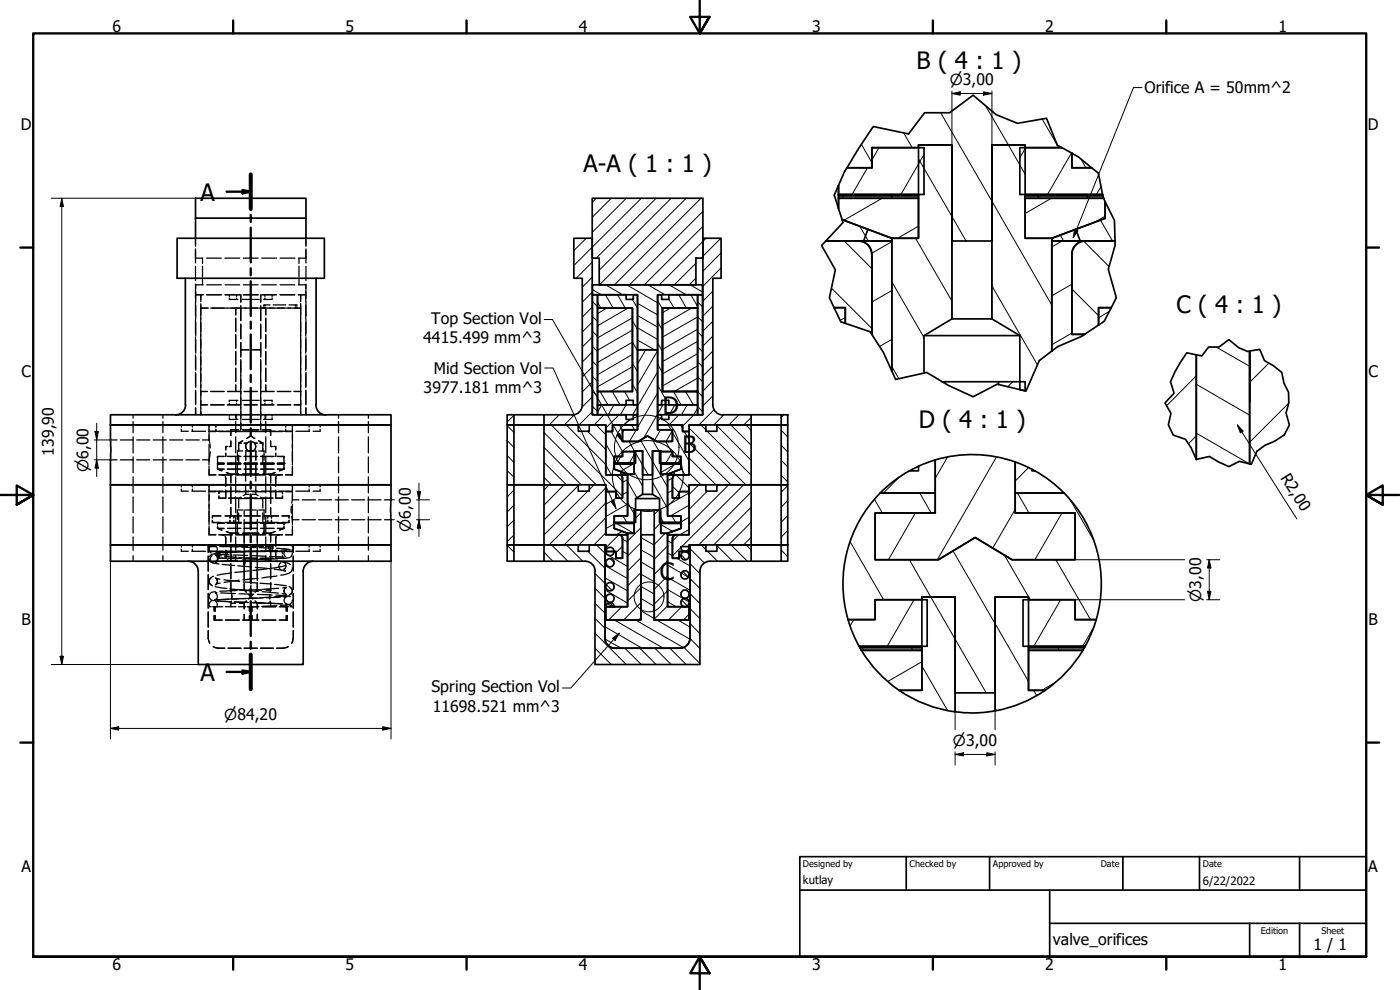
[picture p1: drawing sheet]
<svg xmlns="http://www.w3.org/2000/svg" width="420mm" height="297mm" viewBox="0 0 420 297" stroke-linecap="round" stroke-linejoin="round" font-family="sans-serif">
<!-- layer: Hatch (ISO) -->
<g fill="none" stroke="#000" stroke-width=".3">
<path d="M271.2 39.9l2.5 4.4M282.3 33.8l33.4 57.8M295.8 31.9l11.9 20.4M312.7 35.7l5.1 8.6M178.9 59.5l-1.2 1.2M183.5 59.5l-5.8 5.7M188 59.5l-10.3 10.2M192.5 59.5l-20.3 20.2M196.9 59.5l-18 18M201.4 59.5l-21.6 21.6M205.9 59.5l-26 26M210.4 59.5l-26 26"/>
<path d="M251.3 56.3l.4 .6M252.7 58.7l.5 .8M258.5 43.3l3.2 5.5M260.3 50.3l-4.8 8.4M263.8 44.3l-2.1 3.7M264.7 59.5l-11.4 6.6M267.4 58.7l.4 .8M275.7 47.7l14.2 24.6M277.3 46.3l-7.1 12.4M307.8 44.3l-1.7 3.1M311.4 58.7l.4 .8M315.5 59.5l-7.8 4.6"/>
<path d="M321.6 45.9l-7.5 12.8M324.4 47.6l1.5 2.7M326.1 58.7l.4 .8M330.5 55.9l-1.7 2.8M176 71.5l-3.8 3.7M177.7 78.7l-4.8 4.8M208.9 79l-6.5 6.5M210.9 63.4l-22 22.1M210.9 67.9l-17.5 17.6M211.9 71.5l-14 14M216.3 71.5l-5.9 6M216.4 75.9l-5.5 5.5"/>
<path d="M253.4 72.3l8.3 8.3M258 67.9l2.6 4.4M267.7 72.5l-6.1 3.5M274.8 71.5l10.9 18.8M275.7 67.9l-6.3 3.6M318.2 70.5l1 1.8M318.8 72.3l-3.1 1.8M325.2 72.4l7.7 7.6M330.3 66l3.6 6.3M331.7 64.9l-3.3 1.8M177.7 96.6l-2.9 3M177.7 92.1l-2.9 3.1"/>
<path d="M177.7 87.7l-2.9 3M177.7 83.2l-2.9 3M177.8 99.4l1.5 1.6M177.8 95l1.5 1.4M177.8 90.5l1.5 1.5M177.8 86.9l2.7 1.5M179.3 90.7l1 1.7M181.7 88.4l2.3 4M181.7 85.5l5.2 2.9M182.1 92.4l-2.8 1.7M185.4 88.4l2.2 4M188.1 85.5l9.3 5.4"/>
<path d="M188.5 92.4l-9.2 5.4M189.8 96.3l1.5 2.6M189.8 89.8l1.5 2.7M189.8 99l-10.5 6.1M189.8 95.4l-10.5 6M191.3 98.3l6.1 3.5M191.3 94.7l6.1 3.5M191.3 91l6.1 3.5M194.4 85.5l5.2 2.9M197.4 96.5l1.4 2.6M197.4 90.2l1.4 2.6M200.7 89.7l1.6 2.7"/>
<path d="M200.8 85.5l5.1 2.9M201.2 92.4l-2.4 1.4M203.7 88.4l2.3 4M207.1 85.5l3.7 2.1M207.3 88.4l2.1 3.5M207.5 92.4l-8.7 5.1M208.9 83.5l-2.1 2M209.4 99.5l1.4 1.5M209.4 95l1.4 1.5M209.4 90.5l1.4 1.6M209.4 98.8l-10.6 6M209.4 95.1l-10.6 6"/>
<path d="M213.9 96.4l-3 3M213.9 91.9l-3 3M213.9 87.4l-3 2.9M216.4 80.4l-5.5 5.5M249.6 86.5l12.1 12.1M253.7 95.2l-1.5 .9M267.7 84.6l9.6 16.7M267.7 87.2l-6 3.4M297.7 85.8l13.6 23.7M321.7 86.7l8 8M321.7 99.9l-6 3.5M321.7 85.3l-6 3.5"/>
<path d="M332.9 93.5l-3.2 1.9M177.7 110.1l-2.9 3M177.7 119.1l-3.1 3.1M177.7 114.6l-2.9 3M177.7 105.6l-2.9 3M177.7 101.1l-2.9 3M177.8 117.4l1.5 1.5M177.8 113l1.5 1.4M177.8 108.4l1.5 1.5M177.8 103.9l1.5 1.6M180.1 117.5l2.3 4M183.8 117.5l2.3 4"/>
<path d="M187.5 117.5l1.5 2.6M189.8 115.3l1.5 2.6M189.8 109l1.5 2.6M189.8 110l-10.5 6.1M189.8 117.3l-.2 .2M189.8 113.7l-6.5 3.8M189.8 106.3l-10.5 6.1M191.3 105.2l-1.5-2.6-10.5 6.2M191.3 102l5.1 3M193.8 105l-2.5 4.2M197.4 111.6l-7.5 12.8M197.4 115.6l2.6 4.5"/>
<path d="M197.4 109.2l1.4 2.6M197.4 102.9l1.4 2.6M197.4 105.2l-6.1 10.4M197.4 117.9l-6.1 10.4M202.1 117.5l2.3 4M205.7 117.5l2.4 4M209.4 117.5l1.4 1.5M209.4 113l1.4 1.5M209.4 108.5l1.4 1.5M209.4 104l1.4 1.5M209.4 117.1l-.7 .4M209.4 113.5l-7.1 4"/>
<path d="M209.4 109.8l-10.6 6M209.4 106.1l-10.6 6.1M209.4 102.4l-10.6 6.1M213.9 118.8l-3 3M213.9 114.3l-3 3M213.9 109.8l-3 3M213.9 105.3l-3 3M213.9 100.8l-3 3.1M267.7 110l2 3.7M267.7 101.8l-3.7 2.1M283.5 114.5l-.3 .3M304 114.5l-1.5 1.5"/>
<path d="M359 112.8l-8.9 8.9M359 115.3l16 9.3M365 104.1l10 5.8M380.8 109l-5.8 5.7M152.2 132.2l2 2M152.2 136.7l2 2M152.2 127.7l2 2M154.2 124.6l-2 2M163.3 138.7l6.7 6.8M163.3 134.2l11.1 11.3M163.3 129.8l15.6 15.7M163.4 124.4l-.1 .2"/>
<path d="M165.4 127.5l21.4 21.4M167.8 124.4l-3 3.1M169.9 127.5l11.9 11.9M172.5 124.4l-3.1 3.1M176.3 129.4l5.5 5.5M177.7 123.6l-3.9 3.9M177.8 121.9l1.5 1.5M178.9 127.5l2.9 2.9M180.6 121.5l-1.3 2.2M181.3 124.4l-3 3.1M181.8 139.5l1.7 3M181.8 133.1l2.5 4.4"/>
<path d="M183.4 129.5l3.4 6M184.3 121.5l-1.8 2.9M185.2 139.1l.2 .1M185.8 124.4l-4 4M185.9 127.5l.9 1.6M186.3 137l-1.2 2.1M187.2 135.5l-.4 .6M187.3 129l-.5 .7M187.9 121.5l-1.7 2.9M188.8 132.4l5.8 10.1M188.9 139.1l.1 .1M189 125.8l-1.7 1.7"/>
<path d="M189.5 127.5l.9 1.5M190 139.2l-3.8 2.3M190.3 124.4l-.2 .3M190.8 135.6l-2 3.5M190.9 129l-2 3.4M192.2 132.1l8.1 14.1M195.6 131.6l2.7 4.7M197.4 128.3l.3 .7M198.2 135.5l-.3 .4M198.2 129l-1.7 3.1M198.6 125.1l-1.2 1.3M198.9 121.5l-5.8 10.1"/>
<path d="M199.8 132.4l1.7 3.1M199.9 139.1l.1 .1M200.5 127.5l.9 1.5M200.7 121.5h.1M201.8 135.5l-2 3.6M201.8 129.1l-1.9 3.3M201.8 136.1l.6 .9M201.8 129.7l5 8.7M202.6 121.5l-1.7 2.9M202.7 139.2l-4.4 2.6M203.6 139.1l.1 .1M203.8 124.4l-3 3.1"/>
<path d="M204.2 127.5l.7 1.1M204.3 137.5l-.8 1.6M205.4 129.5l1.4 2.5M206.2 121.5l-1.7 2.9M206.8 133l12.6 12.5M206.8 137.5l8.1 8M206.8 128.4l17 17.1M208.3 124.4l-3.4 3.5M209.4 122l1.4 1.5M209.4 122.5l-1.2 1.9M210.3 127.5l1.5 1.5M212.2 129.4l13.2 13.1"/>
<path d="M214.3 122.9l-4.6 4.6M215.1 127.7l10.3 10.4M217.2 124.4l-3 3.1M219.3 127.5l6.1 6.1M221.7 124.4l-2.9 3.1M223.8 127.5l1.6 1.6M225.4 125.3l-2.2 2.2M234.4 138.1l2 2M234.4 133.6l2 2M234.4 129.1l2 2M235.2 124.4l-.8 .9M284.4 137.1l-3.7 6.5"/>
<path d="M299 137.1l-17.7 30.8M359 130.7l-2.3 2.4M359 130l16 9.2M386.8 121l-11.8 11.7M152.2 141.2l2 2M154.2 151.6l-2 2M154.2 147.1l-2 2M154.2 156.1l-2 1.9M163.3 143.2l2.2 2.3M164.8 145.5l-1.5 1.6M169.3 145.5l-6 6.1M173.5 145.7l-10.2 10.3"/>
<path d="M176.4 147.4l-13.1 13.1M178.3 145.5l-1.5 1.4M181.8 159.9l-3.6 3.6M181.8 155.4l-8.1 8.1M181.8 150.9l-12.5 12.6M181.8 146.4l-17 17.1M182.1 147.5l-.3 .1M184.3 156.5l.2 .3M184.3 157.2l-2.5 1.4M184.9 142.5l1.9 1.9M184.9 157l5.3 3M185 149.5l-3.2 1.8"/>
<path d="M185 156.8l-.3 .2M186.8 141.7l.4 .8M186.8 159.4l-1.8 1.1M186.9 154.8l1.3 2M188.3 150.8l2.5 4.1M188.3 144.4l2.8 4.9M188.3 151.2l-6.5 3.8M188.3 147.6l-1.5 .8M188.3 143.9l-1.5 .9M190.3 141.5l2.5 4.3M192.3 158.4l-4 4M192.3 153.8l-2 2.1"/>
<path d="M195.8 144.7l4.5 7.8M197.7 153l-1.4 1.4M197.9 154.7l1.2 2.1M198.3 157.4l3.6 2M198.3 156.8l-2 2.1M201.5 141.8l.4 .7M201.6 154.8l1.2 2M201.8 145.9l2 2M201.8 147.1l-1.5 .8M201.9 143.4l-1.6 .9M202.9 142.5l3.9 3.9M204 157l.3 .2"/>
<path d="M204.1 156.8l-.3 .2M204.3 140.4l1.2 2.1M206.8 141.9l3.6 3.6M206.8 158.9l-2.8 1.6M206.8 155.2l-2.5 1.4M206.8 151.6l-5.6 3.2M206.8 147.9l-6.5 3.7M209.7 145.5l-2.9 2.8M212.3 147.4l-5.5 5.4M218.7 145.5l-11.9 11.8M223.2 145.5l-21.4 21.3M225.4 147.7l-15.7 15.8"/>
<path d="M225.4 156.7l-6.8 6.8M225.4 152.2l-11.2 11.3M234.4 142.6l2 2M236.4 145.7l-2 2M236.4 159.2l-2 1.9M236.4 154.7l-2 2M236.4 150.2l-2 2M262.4 149.8l2.4 4.1M269.8 143.2l-4.7 4.7M274.7 153.9l-8.1 14M276 147.9l3.5 6M304.7 152.8l-6.8 11.7"/>
<path d="M305.4 147.9l3.4 6M308.7 140.3l-4 4M318.7 153.9l-8.1 14M319.2 147.8l-.2 .1M321.3 150.2l6.9 11.9M152.2 168.1l.3 .3M152.2 163.6l2 2.1M154.2 160.5l-2 2M163.3 165.7l2.6 2.7M165.5 163.5l4.9 4.9M170 163.5l4.9 4.9M176.4 165.4l5.2 5.1"/>
<path d="M178.6 176.5l3 3.1M178.6 172.1l3 3M179 163.5l2.6 2.5 6.7 4M181.6 177l6.7 4M181.6 173.4l6.7 3.9M181.6 169.7l6.7 3.9M181.9 179.9l.9 .8M182 175.4l1.6 1.8M183.1 167.6l1.2 1.2M185.7 160.5l-3.9 3.9M186.8 163.9l-2 1.9M186.8 165.4l1.5 .9"/>
<path d="M186.8 161.8l1.5 .8M192.3 176.3l-4 4M192.3 171.8l-4 4M192.3 167.4l-4 4M192.3 162.9l-4 4M192.3 179.6l4 2.3M192.3 175.9l4 2.3M192.3 172.3l4 2.2M192.3 168.6l4 2.3M192.3 165l4 2.2M192.3 161.3l4 2.3M199.6 160l-3.3 3.4"/>
<path d="M200.3 177.3l-4 4M200.3 172.8l-4 4M200.3 168.3l-4 4M200.3 163.8l-4 4M200.3 176.9l6.8 3.9M200.3 173.2l6.8 3.9M200.3 169.5l6.8 4M200.3 165.9l1.5 .8M200.3 162.2l1.5 .9M203.1 167.5l4 2.3M203.7 160.5l-1.9 1.9M204.4 166.4l1.5 1.5"/>
<path d="M204.9 171.4l1.7 1.8M206 165.5l1.1 .6M206.2 177.2l.4 .5M206.4 164l.4 .3M207.1 178.1l3 3M207.1 173.6l3 3M207.1 169.1l3 3M207.1 164.6l4.3 4.3M210.4 163.5l1.4 1.4M212.3 165.4l3 3M215.1 163.7l4.7 4.7M219.4 163.5l4.9 4.9"/>
<path d="M223.9 163.5l1.5 1.5M225.4 161.2l-2.3 2.3M234.4 165l2 2.1M255.1 162.5l10.1 17.4M272.9 167.9l23.1 40M274.3 179.9l-8.3 14.4M286 165.3l22.7 39.2M301.4 166.5l7.8 13.4M316.9 167.9l10.4 18M318.3 179.9l-8.3 14.4M178.6 199l.3 .4M178.6 194.5l4.9 4.9"/>
<path d="M178.6 190l9.4 9.4M178.6 185.5l3 3M178.6 181l3 3M181.6 191.8l4.8 2.7M181.6 188.1l11.1 6.4M181.6 184.4l.2 .1M181.6 180.7l2.2 1.3M182.1 182l-.3 .4M182.9 180.8l1.2 1.2M184.4 186l14.7 8.5M186.6 182l-4 4M187.5 194.5l5 4.9"/>
<path d="M190.8 186l14.3 8.3M192 194.5l4.9 4.9M192.3 180.8l-5.2 5.2M192.3 185.3l-.7 .7M192.3 183.2l4 2.4M196.5 194.5l4.9 4.9M197.1 186l9.9 5.8M200.3 181.8l-4 4M200.3 180.5l2.6 1.5M201 194.5l4.9 4.9M203.5 186l3.6 2.1M204.6 182l-4 4"/>
<path d="M204.6 180.1l1.7 1.7M205.2 194.2l4.9 4.9M206.8 184.3l-1.7 1.7M206.8 184.3l.3 .2M207.1 191.6l3 2.9M207.1 187.1l3 3M207.1 182.6l3 3M256.2 185.9l-1.1 1.9M258.8 194.3l.5 .8M273.5 194.3l.4 .8M276.7 199.8l7.7 13.4M276.7 198.6l-10.3 5.9"/>
<path d="M317.5 194.3l.4 .8M328.2 188.2l-3.5 6.1M298.6 212.5l.4 .7M310.2 207.1l.9 1.5M316.8 204.7l-4.2 2.4"/>
</g>
<!-- layer: Hidden (ISO) -->
<g fill="none" stroke="#000" stroke-width=".38">
<path d="M58.7 71.5v2.4M58.7 74.7v4.2M58.7 79.9v4.3M58.7 77.5h2.1M60.8 77.5v1.5M60.8 79.9v3.1M62 77.5h4.4M67.5 77.5h4.4M73 77.5h4.5M78.5 77.5h4.5M84.1 77.5h4.4M89.7 77.5h2.1"/>
<path d="M89.7 77.5v1.5M89.7 79.9v3.1M91.8 71.5v2.4M91.8 74.7v4.2M91.8 79.9v4.3M58.7 85.3v4.2M58.7 90.5v4.3M58.7 95.9v4.2M58.7 88.4h2.3M58.7 87.5v3M58.7 91.6v4.1M58.7 96.7v4.1"/>
<path d="M60.3 88.4v2.1M60.3 91.1v33.3M60.3 92.4h2.2M60.8 83.9v1.6M61 85.5h-2.3v1M62 88.4h4.4M62 85.5h4.4M63.2 92.4h27M67.6 88.4h4.3M67.6 85.5h4.3M68.8 88.4v.5M68.8 89.4v.4h2.6"/>
<path d="M70.7 92.4v2.1M70.7 95.5v4M71 88.4v.5M71 89.4v.4M72.3 88.4v2.3M72.3 91.7v4.5M72.3 97.3v4.3M72.7 89.8h5.1M73 88.4h4.5M73 85.5h4.5M78.2 88.4v2.3M78.2 91.7v4.5"/>
<path d="M78.2 97.3v4.3M78.5 88.4h4.4M78.5 85.5h4.4M79.1 92.1v.3M79.5 88.4v.5M79.5 89.4v.4M79.5 91.5v.3M79.5 92.1v.3M79.8 92.4v2.1M79.8 95.5v4M81 91.5h-1.9v.3M81.7 88.4v.5"/>
<path d="M81.7 89.4v.4h-2.6M82 91.5h3.8M84.1 88.4h4.4M84.1 85.5h4.4M86.7 91.5h1.9M88.6 92.1v.3M88.8 91.5h-.2v.3M89 91.5l.1 .3M89.1 92.1v.3M89.5 88.4h2.3M89.5 85.5h2.3v1M89.7 83.9v1.6"/>
<path d="M90.2 88.4v2.1M90.2 91.1v33.3M91.8 87.5v3M91.8 91.6v4.1M91.8 96.7v4.1M91.8 85.3v4.2M91.8 90.5v4.3M91.8 95.9v4.2M58.7 101.1v4.3M58.7 106.5v4.2M58.7 111.7v4.3M58.7 117.1v4.2"/>
<path d="M58.7 101.8v4.2M58.7 107v4.1M58.7 112.1v4.2M58.7 117.3v4.1M60.3 117.5h1.9M63.2 117.5h4M68.3 117.5h4M70.7 100.4v4M70.7 105.5v4M70.7 110.5v4M70.7 115.5v2M72.3 102.8v4.4"/>
<path d="M72.3 107.9v18.2M72.3 105h2.4M73.3 117.5h3.9M75.8 105h2.4M78.2 102.8v4.4M78.2 107.9v18.2M78.2 117.5h4M79.8 100.4v4M79.8 105.5v4M79.8 110.5v4M79.8 115.5v2M83.2 117.5h4"/>
<path d="M88.3 117.5h1.9M91.8 101.8v4.2M91.8 107v4.1M91.8 112.1v4.2M91.8 117.3v4.1M91.8 101.1v4.3M91.8 106.5v4.2M91.8 111.7v4.3M91.8 117.1v4.2M33.1 138h2M33.1 132h2M36.1 138h4"/>
<path d="M36.1 132h4M39.9 124.4v1.1M39.9 126.5v3.3M39.9 131v4.9M39.9 137.1v4.7M41 138h4M41 132h4M46 138h3.9M46 132h3.9M48.9 124.4v1.1M48.9 126.5v3.3M48.9 131v4.9"/>
<path d="M48.9 137.1v4.7M50.9 138h4M50.9 132h4M54.4 128.8v.6h2.1M54.4 127.5v.6M55.8 138h4M55.8 132h4M57.6 129.4h4.1M57.7 127.5v.6M57.7 128.8v.6M58.7 122.4v2M60.3 121.5h1.9"/>
<path d="M60.8 132h1.9l.4 2.4M62.7 127.5v4.6M62.7 133.4v6.1M62.7 139.9v2.6h2.1M62.7 129.4h4.2M63.1 135.6l-.4 2.4h-1.9M63.2 121.5h4M64.8 128.8v.7h-2.1M64.8 127.5v.6M65.3 139h1.9M65.3 139.2h1.9M65.3 139.1h1.9"/>
<path d="M65.7 129.5h4M67.2 137h-1.9v3.8M67.8 136v1M67.9 129.4h4.2M68.3 121.5h4M68.3 134h-.5v1M68.3 137h4M68.3 139h4M68.3 139.2h4M68.3 139.1h4M68.8 125.3v.5h2.6M68.8 121v.5"/>
<path d="M68.8 124.4v.5M69.3 132.3v1.7h-.5M70.7 129.5h4M70.7 124.4v1.1M70.7 126.5v3.3M70.7 131v4.9M70.7 137.1v4.7M71 120.1v.5M71 121v.5M71 124.4v.5M71 125.3v.5M71.2 139.1v3.2"/>
<path d="M71.4 120.1h-2.6v.5M71.6 129h-2.3v1.7M71.6 133h.9M71.6 133v2.4M71.6 136.6v2.4M72.3 126.5v2.5M72.7 125.8h5.1M72.7 120.1h5.1M72.8 129h4.9M72.8 132.3l-1.2 .7M72.8 135.3h-1.6v2.8M73.2 129.4h4.1"/>
<path d="M73.3 121.5h3.9M73.3 133h.8M73.3 137h3.9M73.3 139h3.9M73.3 139.2h3.9M73.3 139.1h3.9M73.7 135.3h3.1M73.7 135.3v2.9M73.7 139.2v5.2M74 131.6l1.2-.8 1.3 .8M74.8 132.6a1.44 1.44 0 0 0-1.1 1.4 1.44 1.44 0 0 0 1.1 1.4M75.7 132.6a1.44 1.44 0 0 1 1.1 1.4 1.44 1.44 0 0 1-1.1 1.4"/>
<path d="M75.8 129.5h4M76.4 133h.8M76.8 135.3v2.9M76.8 139.2v5.2M77.7 132.3l1.2 .7M77.7 135.3h1.5v2.8M78 133h.9M78.2 126.5v2.5M78.2 121.5h4M78.2 137h4M78.2 139h4M78.2 139.2h4"/>
<path d="M78.2 139.1h4M78.4 129.4h4.1M78.9 129h2.3v1.7M78.9 133v2.4M78.9 136.6v2.4M79.1 120.1h2.6v.5M79.2 139.1v3.2M79.5 120.1v.5M79.5 121v.5M79.5 124.4v.5M79.5 125.3v.5M79.8 124.4v1.1"/>
<path d="M79.8 126.5v3.3M79.8 131v4.9M79.8 137.1v4.7M80.8 129.5h4M81.2 132.3v1.7h.5M81.7 125.3v.5h-2.6M81.7 121v.5M81.7 124.4v.5M82.2 134h.5v1M82.7 136v1M83.2 121.5h4M83.2 137h2v3.8"/>
<path d="M83.2 139h2M83.2 139.2h2M83.2 139.1h2M83.6 129.4h4.2M85.7 128.8v.7h2.1M85.7 127.5v.6M87.8 127.5v12M87.8 139.9v2.6h-2.1M88.3 121.5h1.9M88.8 129.4h4.1M91.8 122.4v2M92.8 127.5v.6"/>
<path d="M92.8 128.8v.6M96.1 128.8v.6h-2.1M96.1 127.5v.6M101.6 124.4v1.1M101.6 126.5v3.3M101.6 131v4.9M101.6 137.1v4.7M110.6 124.4v1.1M110.6 126.5v3.3M110.6 131v4.9M110.6 137.1v4.7M39.9 143.1v4.8"/>
<path d="M39.9 149.1v4.7M39.9 155.1v4.8M48.9 143.1v4.8M48.9 149.1v4.7M48.9 155.1v4.8M54.4 145.5v.6M54.4 146.7v.7h2.1M57.6 147.4h4.1M57.7 145.5v.6M57.7 146.7v.7M62.7 145.5v12M62.7 157.8v2.7h2.1"/>
<path d="M62.7 147.5h2.1M62.7 147.4h4.2M63.8 156.1v.7h2.5M65.3 156.8v.7M65.3 157.9v.6M65.3 140.8h1.9M65.3 140.8l1.3 .5M65.3 158.5h1.9M65.3 157h1.9M65.3 158.5l1.3 .6M65.7 148.8v.7h1.9M65.7 142.5h4"/>
<path d="M66.3 154.8h-2.5v.6M66.7 142.5l.5 .1M67.6 156.8h4.8M67.6 154.8h4.8M67.6 143l.2 .5zM67.8 143.5v2.3M67.8 147.1v2.4M67.9 147.4h4.2M67.9 141.8l1.4 .5M67.9 159.5l1.4 .5M68.3 140.8h4M68.3 158.5h4"/>
<path d="M68.3 157h4M68.6 149.5h3.8M69 154.8v.6M69 156.1v.7M69.3 142.3v2.7M69.3 146v5.1M69.3 152.3v2.5M69.3 142.3h2.3M69.7 147.5h-4v.6M70.2 154.8v.6M70.2 156.1v.7M70.7 143.1v4.8"/>
<path d="M70.7 149.1v4.7M70.7 155.1v4.8M70.7 147.5h4M70.7 142.5h4M71.2 156.8v3.2M71.6 149.6v2.8M71.6 153.9v2.9M71.6 149.6h2.9M72.3 149.1l-.7 .5M72.8 153h-1.6v2.8M72.8 142.3h4.9M73.2 147.4h4.1"/>
<path d="M73.3 140.8h3.9M73.3 158.5h3.9M73.3 157h3.9M73.3 153v1.9M73.3 155.9v3.9M73.3 149.5h3.9M73.5 156.8h4.6M73.5 154.8h4.6M73.7 153h3.1M73.7 148.3h1M73.7 145.7v2.6M73.7 148.3l-.7 .4"/>
<path d="M75.8 147.5h4M75.8 142.5h4M75.8 148.3h1M75.9 149.6h3M76.8 145.7v2.6M76.8 148.3l.7 .4M77.2 153v1.9M77.2 155.9v3.9M77.7 153h1.5v2.8M78.1 149.5h3.8M78.2 149.1l.7 .5M78.2 140.8h4"/>
<path d="M78.2 158.5h4M78.2 157h4M78.4 147.4h4.1M78.9 149.6v2.8M78.9 153.9v2.9M78.9 142.3h2.3M79.2 154.8h4.4M79.2 156.8v3.2M79.8 143.1v4.8M79.8 149.1v4.7M79.8 155.1v4.8M80.3 154.8v.6"/>
<path d="M80.3 156.1v.7M80.8 147.5h4v.6M80.8 142.5h4M81.2 142.3v2.7M81.2 146v5.1M81.2 152.3v2.5M81.5 156.8v-.7v.7h-2.3h4.4M81.5 154.8v.6M82.5 141.8l-1.3 .5M82.5 159.5l-1.3 .5M82.7 143.5v2.3M82.7 147.1v2.4"/>
<path d="M82.9 143l-.2 .5zM83.2 140.8h2M83.2 158.5h2M83.2 157h2M83.6 147.4h4.2M83.8 142.5l-.6 .1M84.6 154.8h2.1v.6M84.8 148.8v.7h-1.9M85.2 156.8v.7M85.2 157.9v.6M85.2 140.8l-1.3 .5M85.2 158.5l-1.3 .6"/>
<path d="M85.7 147.5h2.1M86.7 156.1v.7h-2.1M87.4 151.9v2.1M87.6 155l.2 .9h1.9M87.8 145.5v4.6M87.8 151.4v6.1M87.8 157.8v2.7h-2.1M88.8 147.4h4.1M89.7 150h-1.9l-.2 1M90.7 150h4M90.7 155.9h4M92.8 145.5v.6"/>
<path d="M92.8 146.7v.7M95.6 150h4M95.6 155.9h4M96.1 145.5v.6M96.1 146.7v.7h-2.1M100.6 150h3.9M100.6 155.9h3.9M101.6 143.1v4.8M101.6 149.1v4.7M101.6 155.1v4.8M105.5 150h4M105.5 155.9h4"/>
<path d="M110.4 150h4M110.4 155.9h4M110.6 143.1v4.8M110.6 149.1v4.7M110.6 155.1v4.8M115.4 150h1.9M115.4 155.9h1.9M39.9 161.1v4M39.9 166.7v1.7M48.9 161.1v4M48.9 166.7v1.7M54.4 163.5v.6"/>
<path d="M54.4 164.8v.6h2.1M57.6 165.4h4.1M57.7 163.5v.6M57.7 164.8v.6M62.5 163.5v2.2M62.5 166.9v4.4M62.5 172.5v4.4M62.5 178v4.5M62.7 174.4l.2 .7 .5 .4M62.7 174.4a1.33 1.33 0 0 0 1.1 1.4M62.7 164.8v.7h25.1v-.7M62.7 163.5v.6"/>
<path d="M62.8 167.8l.4 .8 .7 .3M63.4 173.3l-.5 .5-.2 .6M63.7 166.6a1.27 1.27 0 0 0-.1 2.2M63.9 168.9l1.8 .3M64.1 172.9a1.7 1.7 0 0 0-1.4 1.5M64.4 166.2l4.4 .3M64.6 166.5a1.18 1.18 0 0 1 .7 1.1 1.18 1.18 0 0 1-.7 1M64.6 176l3.5 .6M64.6 166.5l1.8 .3M64.6 177.5a1.38 1.38 0 0 0-1.8 1 1.38 1.38 0 0 0 1.3 1.7M64.6 173.3a1.24 1.24 0 0 1 0 2.2M64.9 164a1.19 1.19 0 0 1-.1 1.7"/>
<path d="M64.9 166.6a1.31 1.31 0 0 1 0 2.2M65 164h-1.9a1.21 1.21 0 0 0 .3 1.9M65.1 177.8l-.7-.1a1.25 1.25 0 0 1 .8 1.2 1.25 1.25 0 0 1-.8 1.2l1-.2M65.7 165.5v.7M65.7 166.8v.7h1.9M65.7 160.5h4M65.9 164h3.8M66 173.8l-1.2-.3 .2 .2a1.03 1.03 0 0 1-.2 1.5l1.3-.3M66 165.9l-1 .1a2.02 2.02 0 0 0-2.1 1M66.2 177.9l4.4 .2M66.7 169.3l3.7 .4M66.7 160.5l.5 .1z"/>
<path d="M67.2 174l4.7 .5M67.3 166.9l3.6 .3M67.6 161l.2 .5zM67.8 161.5v2.4M67.8 165.1v2.4M68.3 166a1.68 1.68 0 0 0 .1 1.9M68.6 167.5h3.8M68.6 179.8l-4.1 .2M68.8 165.7l-3.9 .2M69 176.7l3.5 .3M69.1 166a1.6 1.6 0 0 1 .1 1.9M69.3 177l.1 .7"/>
<path d="M69.3 160v2.7M69.3 163.4v4.8M69.3 169.1v4.6M69.3 174.7v2.3M69.3 160h2.3M69.3 177h1.3M69.4 164l2.1 .1M69.4 171.9l-4.2 .7M69.5 178.4v1.3M69.9 166.5l4.4 .2M70.6 164h3.8M70.7 161.1v4"/>
<path d="M70.7 166.7v1.7M70.7 160.5h4M71.1 165.7l-4.2 .1M71.2 177.2l-5.2 .2M71.4 168.1l-5.4 .4M71.4 169.7l4.1 .4M71.6 179.6l-4.9 .3M71.8 167.2l4 .4M71.8 178.2l4.3 .1M71.8 174.1l-4.6 .6M71.9 177h1.4M72.5 164.1l4.2 .2"/>
<path d="M72.8 160h4.9M73 174.5l2.4 .3M73.3 167.8l-.1 1.7M73.3 177l.6 .7M73.3 160.5v13.7M73.3 174.8v2.2M73.3 177.1l1.8 .2M73.3 167.5h3.9M73.6 165.5l-3.9 .2M73.6 167.8l-.2 1.7M73.8 179.6l-4.1 .2M74.6 178.4l.6 .6"/>
<path d="M74.8 171.3l-4.3 .5M75.1 177l-2.6 .2M75.1 177.3l2.4 .2M75.1 177l.1 .5M75.2 177.8l.1 .9M75.2 176.8l-.1 .5M75.2 179l.7 .7M75.2 179l-.6 .7M75.3 164h3.8M75.3 179.1l.1 .4M75.3 175.6l-.1 .9M75.4 166.7l4.4 .2"/>
<path d="M75.4 179.5l-2.5 .1M75.4 174.8l1.8 .1M75.4 174.8l-.1 .4M75.8 160.5h4M75.9 178.4l-.7 .6M76.6 170.2l4.6 .5M77 167.8l4.5 .4M77.2 179.4l-1.8 .1M77.2 177l-.6 .7M77.2 177h1.3M77.2 160.5v13.7M77.2 174.8v2.2"/>
<path d="M77.3 178.4l4.4 .1M77.3 165.4l-5 .2M77.5 173.5l-4.6 .5M77.5 176.9l-2.4 .1M77.6 167.9l-5 .2M77.8 164.3l4.2 .2M78 175l3.5 .2M78.1 167.5h3.8M78.5 165.3l-3.9 .2M78.7 177.5l4.8 .5M79 179.4l-4.2 .2M79.8 161.1v4"/>
<path d="M79.8 166.7v1.7M79.9 177h1.3M80 164h1.9l-.2 1M80.2 170.7l-4.3 .5M80.6 164l.3 1M80.8 160.5h4M80.9 166.9l4.4 .3M81 178.4v1.3M81.2 177l-.1 .7M81.2 160h-2.3h2.3v2.3M81.2 160v.2M81.2 160.3v2.4"/>
<path d="M81.2 163.4v4.8M81.2 169.1v4.6M81.2 174.7v2.3M81.3 165.2l-1.9 .1M81.5 179.2l-3.5 .2M82.3 170.8l2.3 .3M82.4 175.4l3.5 .4M82.7 168.3l3 .5 1.4 .6M82.7 161.5v2.4M82.7 165.1v2.4M82.8 178.5l4.3 .6M82.9 161l-.2 .5z"/>
<path d="M83 164.5l2.3 .1 1.8 .4M83.1 172.8l-4.5 .6M83.2 160.6l.6-.1zM83.3 165.1l-4.7 .2M83.4 167.6l-4.5 .2M83.6 176.5l-4.8 .3M84.1 179.2l-4.1 .2M84.3 168.8a1.29 1.29 0 0 0-.1 2.1M84.4 165.1l1.7-.1a1.18 1.18 0 0 0-.9 .9 1.18 1.18 0 0 0 .6 1.2M84.8 165.5v.7M84.8 166.8v.7h-1.9M84.9 176.4l1-.1-.6 .5-.1 .5"/>
<path d="M85.2 179.1l.9-.1a1.2 1.2 0 0 0-.9 1.1 1.2 1.2 0 0 0 .8 1.2h-.2a1.8 1.8 0 0 1 1.8 .7M85.2 177.3l.7 1.1M85.2 177.3l.3 .8 .4 .2-1.3-.2M85.3 170.5l.4 .9-1.2-.3M85.3 168.8a1.29 1.29 0 0 1 0 2.1M85.5 169.7l-4.2 .8M85.9 176.3l-.5 .4-.2 .6M85.9 178.8l-3.5 .3M86.7 176a1.34 1.34 0 0 1 1.1 1.3 1.34 1.34 0 0 1-1.1 1.3M87.1 176.3a1.24 1.24 0 0 1 0 2.1M87.7 165.9a1.51 1.51 0 0 1-1.9 1.6l-1.3 .1M87.7 170.4a2.05 2.05 0 0 1-2.2 2l-1.2 .2"/>
<path d="M87.8 163.5v.6M88 163.5v2.2M88 166.9v4.4M88 172.5v4.4M88 178v4.5M88.8 165.4h4.1M92.8 163.5v.6M92.8 164.8v.6M96.1 163.5v.6M96.1 164.8v.6h-2.1M101.6 161.1v4M101.6 166.7v1.7"/>
<path d="M110.6 161.1v4M110.6 166.7v1.7M62.5 189.2v2.3l.4 1.5M62.5 183.6v4.5M63.5 180.3h-.1a1.23 1.23 0 0 0-.5 1.7h.5M63.8 182h.6M64 194l1.5 .5h1.9M64.3 184.7l.1 1.3zM64.3 182v1.4M64.5 180.3a1.23 1.23 0 0 1 .6 1.7M64.5 186h2.2h-2.1v-1.3v1.3M64.5 182h.3"/>
<path d="M64.6 182v1.4M65 182h1.9M65.2 180.3l4.1 .2M65.3 180.3l4.1 .3M67.6 182h3.2M67.7 186h4.1M68.5 194.5h3.8M69.3 181v.3M69.3 181.7v.3M69.3 181h1.3M69.4 180.4l-.1 .6M70.3 180.6l4.1 .2"/>
<path d="M70.4 180.6l4.1 .2M71.6 182h2.1M71.9 181h1.4M73.3 181v1.7M73.3 184.3v1.7M73.3 194.5h3.9M73.9 180.3l-.6 .7M74.9 182v1.4v-1.4h-.6h.8M74.9 186v-1.3v1.3h-2.1h2.3M75.4 186h2.3h-2.1v-1.3v1.3M75.4 180.8l4.2 .2-4-.2M75.6 182v1.4"/>
<path d="M76.6 180.3l.6 .7M77.2 181h1.3M77.2 181v1.7M77.2 184.3v1.7M77.6 181.9l-2.2 .1h2.3M78.2 194.5h3.8M78.7 182h4.1M78.7 186h4.1M79.9 181h1.3M81.1 180.4l.1 .6M81.2 181v.3M81.2 181.7v.3"/>
<path d="M83.1 181.7l-4.4 .2M84.8 181.2l-4.2-.2 4.1 .2M85.9 182v1.4v-1.4h-2.1h2.2M85.9 186v-1.3v1.3h-2.1h2.2M86.1 181.5l-.7 .5M86.1 182h.6M86.2 184.7l-.1 1.3M86.2 182v1.4M86.5 194l-1.5 .5h-1.9M86.9 181.5l.7 .5M87.1 182h.5M87.8 180a1.54 1.54 0 0 1-1.8 1.5l-1.8 .2"/>
<path d="M88 189.2v2.3l-.4 1.5M88 183.6v4.5"/>
</g>
<g fill="#000">
<circle cx="65.3" cy="139.1" r=".19"/>
<circle cx="65.3" cy="139" r=".19"/>
<circle cx="71.2" cy="139.1" r=".19"/>
<circle cx="71.2" cy="139" r=".19"/>
<circle cx="79.2" cy="139.1" r=".19"/>
<circle cx="79.2" cy="139" r=".19"/>
<circle cx="85.2" cy="139" r=".19"/>
<circle cx="85.2" cy="139.1" r=".19"/>
<circle cx="65.3" cy="157" r=".19"/>
<circle cx="71.2" cy="157" r=".19"/>
<circle cx="79.2" cy="157" r=".19"/>
<circle cx="85.2" cy="157" r=".19"/>
<circle cx="81.1" cy="165.3" r=".19"/>
<circle cx="81.3" cy="167.8" r=".19"/>
<circle cx="87.6" cy="182" r=".19"/>
</g>
<!-- layer: Visible (ISO) -->
<g fill="none" stroke="#000" stroke-width=".51">
<path d="M58.7 59.5h33.1v6h-33.1zM177.7 59.5h33.2v18h-2v8h-29.1v-8h-2.1zM251.7 59.5h24v12h-8l-15-5.6 15 5.6v.8h-19.9h9.9M251.7 58.7h24v.8h-24zM251.7 55.6v7M254.2 50.3h7.5v-6v6zM261.7 44.3h15.6v14h-25.6h24v.4h-24M275.7 44.3v-.8h10v28.8h12v-28.8h10v.8M307.7 58.7v.8h23.5h-23.5v12h8l16-6v-5v5l-16 6v.8h18.9h-18.9v33v-33.8h-8v-28h-10v52.2l8.4 5h-28.8M307.7 58.7h23.3M318.7 44.3h-12.6v14h24.8h-23.2v.4M321.7 46v4.3h5.9h-5.9z"/>
<path d="M53.1 71.5h44.2v12h-44.2zM58.7 65.5v6M91.8 65.5v6M172.2 71.5h5.5v52.9h10.2v1.4h2.2v-1.4h1.2v3.1h-7.5v2h-2v-2h-18.5v-3.1l8.4 .1a3 3 0 0 0 3.1-3v-38h-2.6zM257.7 72.3a4 4 0 0 1 3.9 4M257.7 72.3h10v39.1v-39.9h8v-28h10v52.2l-8.4 5v11.2M260.5 68.8l-1.4 3.8M261.7 76.3l-.1 24M321.7 76.3v24h3.8h-3.8zM322.8 68.8l1.5 3.8M325.7 72.3a4 4 0 0 0-4 4M55.6 83.5v38"/>
<path d="M94.9 83.5l-.1 38a3 3 0 0 0 3 3M177.8 88.4h1.5v36h-1.5zM177.8 85.5h33v2.9h-13.4v16.6h-6.1v-16.6h-13.5zM179.3 88.4h8.6v1.4h2.2v-1.4h1.2v33.1h-1.2v-1.4h-2.2v1.4h-8.6v-4h10.5v-25.1h-10.5zM179.3 92.4h10.5v25.1h-10.5zM197.4 88.4v33.1h1.2v-1.4h2.1v1.4h8.7v-4h-10.6v-25.1h10.6v25.1h-10.6v-25.1h10.6v-4h-8.7v1.4h-2.1v-1.4zM209.4 88.4h1.4v36h-1.4zM250.3 92.3h3.4v4.7M285.7 95.7h12M329.7 92.3h3.8h-3.8v5.2zM191.3 105h6.1v24h4.4v3.4h-4.7l-2.8-1.6-2.7 1.6h-4.8v-3.4h4.5zM282.8 114.5h.9v.5"/>
<path d="M283.7 114.5h24v2.8M299.7 114.5v.9M306.1 100.7v16.2M359 106.5v31.3M375 105.3v33.9zM33.1 127.5v-3.1h84.2v3.1M33.1 127.5v18h84.2h-84.2v18h84.2v-36M33.1 127.5h84.2M55.7 121.5a3 3 0 0 1-3 3M152.2 124.4h2v3.1h-2zM152.2 127.5h2v18h-2zM154.2 127.5h9.1"/>
<path d="M154.2 124.4h9.1M163.3 127.5h10.2v1.9h3.3v-1.9h5v15h6.5v12.3h-4v3.7l4 1.5v.5h-6.5v-13h3v2h2v-6v6h-2v-2h-3v-2h-18.5zM179.3 121.5h12v2.9h-12zM181.8 129.5h2v-2h7.5v1.5h-4.5v3.4h4.8l2.7-1.6 2.8 1.6h4.7v-3.4h-4.4v-1.5h7.5v2h1.9v13h-6.5v-.2l4-1.5v-3.8h-2.5v-1.5h-3.5v-.2h-2.5v7.2h-3v-7.2l-6 .2v1.5h-2.5v3.8l4 1.5v.2h-6.5zM184.3 137h2.5v-1.5h4v3.5h-6.5zM184.3 139.2h6v3.1h-2l-4-1.5zM184.3 139l6 .1zM184.3 139.1h6v.1h-6zM190.3 135.3h2.5v13l-2 1.3v7.2h-6.5v-2h4v-12.5h2zM195.8 135.3h2.5v7h2v12.5h4v2h-6.4v-7.2l-2.1-1.3zM197.4 121.5h12v2.9h-12zM197.9 135.5h3.9v1.5h2.5v2h-6.4z"/>
<path d="M198.3 139.2h6v1.6l-4 1.5h-2zM198.3 139l6 .1zM198.3 139.1h6v.1h-6zM206.8 127.5h5v1.9h3.3v-1.9h10.3v18h-18.6v2h-3v2h-2v-6v6h2v-2h3v13h-6.5v-.5l4-1.5v-3.7h-4v-12.3h6.5zM216.9 124.4h8.5v3.1h-18.6v2h-1.9v-2h-7.5v-3.1h1.2v1.4h2.1v-1.4h10.2v-52.9h5.5v12h-2.5v38a3 3 0 0 0 3 3M225.4 127.5h9M225.4 124.4h9M234.4 124.4h2v3.1h-2zM234.4 127.5h2v18h-2zM275.7 139.9v1.4h-2.7M152.2 145.5h2v18h9.1h-11.1zM154.2 145.5h9.1"/>
<path d="M184.3 157h6v3h-2l-4-1.5zM184.3 156.8h6v.2h-6zM184.3 157h6zM185.8 142.5a.98 .98 0 0 1 1 1M186.6 141.6l-.4 .9M190.3 153h2v33h-10.5v-4h6.5v-22h2zM190.8 149.6h7.1M192.3 153h4M192.8 148.3h3M196.3 153h2v7h2v22h6.5v4h-10.5zM198.3 157h6v1.5l-4 1.5h-2zM198.3 156.8h6v.2h-6z"/>
<path d="M198.3 157h6zM202.1 141.6l.4 .9M202.9 142.5a.98 .98 0 0 0-1 1M225.4 145.5h9M234.4 145.5h2v18h-2zM264.2 147.9h16.5M280.7 147.9v-9.9v15.9h-18.1v14h19l11.1-6.6 11 6.6h18.9v-14h-17.9v-15.3v9.3M280.7 147.9v6h-18.1v14h19l11.1-6.6 11 6.6h18.9v-14h-17.9v-6M304.7 147.9h14.6M309.7 140.8v.5h.9M33.1 163.5h84.2v4.9h-84.2zM56.5 168.4a3 3 0 0 1 3 3"/>
<path d="M59.5 171.4v28h31.5v-28M94 168.4a3 3 0 0 0-3 3M152.2 163.5h2v4.9h-2zM154.2 168.4h9.1M175.6 168.4a3 3 0 0 1 3 3M178.6 171.4v28h31.5v-28M185.8 160.5a.98 .98 0 0 1 1 1M186.8 161.5v6h-2v-2h-3v-2h-.2v28v-28h-4.8v1.9h-3.3v-1.9h-10.2v4.9h12.3M186.8 161.5v6h-2v-2h-3v-2h-18.5v-18h10.2v1.9h3.3v-1.9h5v15h6.5v21.5h-6.5v4h10.5v-25.5h4v25.5h10.5v-4h-6.5v-21.5h6.5v-15h5v1.9h3.3v-1.9h10.3v18h-18.6v2h-3v2h-2v-6v6h2v-2h3v-2h.3v28M202.9 160.5a.98 .98 0 0 0-1 1M204.3 164h2.5a1.26 1.26 0 0 1-1.2 1.5 1.26 1.26 0 0 1-1.3-1.5zM210.1 171.4a3 3 0 0 1 3-3h12.3v-4.9h-10.3v1.9h-3.3v-1.9h-4.7v28"/>
<path d="M225.4 168.4h9M225.4 163.5h9M234.4 163.5h2v4.9h-2zM181.5 191.5a3 3 0 0 0 3.1 3h19.5a3 3 0 0 0 3-3M182.2 181.2a1.27 1.27 0 0 1 1.4-.3 1.27 1.27 0 0 1 .7 1.1h-2.5zM298.6 213.3v-34.2h10.1v28h5h-5v-12h16.3h-16.3v-.8h16.7h-16.7v-.4h16.9h-18.6v-14h15.6v6h6.4h-6.4v-6h-13.9v-.8h-10.1v28.8h-12v-28.8h-9.9v.8h-14.1v6h-8.1h8.1v-6h15.7v14h-20.4h18.8v.4h-18.6h18.6v.8h-18.1h18.1v12h-6.8h6.8v-28h9.9v34.4"/>
<circle cx="183.1" cy="179.5" r="1.26"/>
<circle cx="183.1" cy="176" r="1.25"/>
<circle cx="183.1" cy="165.5" r="1.25"/>
<circle cx="183.1" cy="168.9" r="1.25"/>
<circle cx="205.6" cy="178.3" r="1.25"/>
<circle cx="205.6" cy="172.5" r="1.25"/>
<circle cx="205.6" cy="166.7" r="1.24"/>
<circle cx="205.6" cy="180.8" r="1.26"/>
</g>
<!-- layer: Break Line (ISO) -->
<path d="M306.1 116.9l1.8 .4 4-9.1 5.5-4.2 7.1-3 6.9-4.6 3.6-7.1-2.4-8.5 2-7.2-.1-7.4-3.3-6.8-1.6-7.5-2-1.6a45.8 45.8 0 0 0-10.3-6.8l-3.2-8-8.7 1.5-6.4-2.6-7-5.8-7 5.2h-7.5l-4.8 6.4-10.6-2.2a90.5 90.5 0 0 0-11.7 20.5l2.6 8.3-6.4 6.8 4.1 7.3-1.8 8.4 3.4 7.3 8.9 3 3.9 6.1 3.7 8.1 9.3-2.1a84.2 84.2 0 0 0 13.9 7.3l7.3-3.8 8.4 2.1M356.2 105.8l4.5 1 2-2.7h3.1l3-2.2 2.9 2.4 2.8 1.2 3.6-.7 1.4 3.4 2.6 1.5 2.6 2 .6 3.2 1.4 2.8 .1 3.2-.8 3 1 3.6-1.6 3-2.9 1.9-3 1.3-2.3 1.7-1.7 3.9-3.6-.9-3.1 1.6-3.1-1.4-2.7-1.6-4 .8-1.5-3.4-1.7-2.6-3.7-1.3-1.5-3 .8-3.5-1.8-3.1 2.8-2.9-1.1-3.5 1.3-2.9zM309.7 140.8a38.8 38.8 0 0 0-54.9 22.7 38.8 38.8 0 0 0 31.8 50.1M309.7 140.8a38.7 38.7 0 0 1 20.4 40.2 38.7 38.7 0 0 1-31.4 32.3M298.6 213.3a35.7 35.7 0 0 1-12 .2" fill="none" stroke="#000" stroke-width=".51"/>
<!-- layer: Section Line (ISO) -->
<g fill="none" stroke="#000" stroke-width=".7">
<path d="M68 57.5h7.2M72.8 57l2.4 .5-2.4 .5zM75.2 52.3v10.4M75.2 64.5v2.1M75.2 68.3v10.4M75.2 80.5v2.1M75.2 84.4v10.4M75.2 96.5v2.1M75.2 100.4v10.4M75.2 112.5v2.1M75.2 116.4v10.4M75.2 128.5v2.1"/>
<path d="M75.2 132.4v10.4M75.2 144.5v2.1M75.2 148.4v10.4M75.2 160.6v2.1M75.2 164.4v10.4M75.2 176.6v2.1M75.2 180.4v10.4M75.2 192.6v2.1M75.2 196.4v10.4M68 201.6h7.2M72.8 201.2l2.4 .4-2.4 .5z"/>
</g>
<path d="M75.2 52.3v10.4M75.2 196.4v10.4" fill="none" stroke="#000" stroke-width="1.2"/>
<g fill="#000">
<path d="M72.8 57l2.4 .5-2.4 .5z" fill-rule="evenodd"/>
<path d="M72.8 201.2l2.4 .4-2.4 .5z" fill-rule="evenodd"/>
</g>
<!-- layer: Detail Boundary (ISO) -->
<g fill="none" stroke="#000" stroke-width=".3">
<circle cx="194.1" cy="134.3" r="9.7"/>
<circle cx="194.4" cy="142.8" r="10.6"/>
<circle cx="194.8" cy="179.1" r="4.5"/>
</g>
<!-- layer: Border (ISO) -->
<g fill="none" stroke="#000" stroke-width=".7">
<path d="M70 6.1v3.9M140 6.1v3.9M210 0v10l-2.9-4.9h5.8l-2.9 4.9 2.9-4.9M280 6.1v3.9M350 6.1v3.9M6.1 74.3h3.9M410 74.3h3.9M0 148.5h10l-5-2.8v5.7l5-2.9-5 2.9M420 148.5h-10l5-2.8v5.7l-5-2.9 5 2.9M6.1 222.8h3.9M410 222.8h3.9M10 287.1v-277.1h400v277.1h-400h400"/>
<path d="M70 287.1v3.8M140 287.1v3.8M212.9 292l-2.9-4.9 2.9 4.9h-5.8l2.9-4.9v9.9M280 287.1v3.8M350 287.1v3.8"/>
</g>
<!-- layer: Title (ISO) -->
<path d="M240 257h170v30.1h-170zM272 257v10.1M297 257v10.1M337 257v10.1M360 257v10.1M390 257v10.1M240 267.1h170M315 277h95M315 267.1v20M375 277v10.1M390 277v10.1" fill="none" stroke="#000" stroke-width=".51"/>
<!-- layer: Dimension (ISO) -->
<g fill="none" stroke="#000" stroke-width=".3">
<path d="M285.7 28.1l2.5-.6v1.1zM285.7 28.1h12M285.7 27.3v68.4M295.1 27.5l2.6 .6-2.6 .5zM297.7 27.3v68.4M15.4 59.5h43.3M18.5 59.5l.5 2.5h-1zM18.5 59.5v139.9M28.3 132h4.8M28.3 138h4.8M28.5 129.5h1l-.5 2.5zM29 138l.5 2.4h-1z"/>
<path d="M29 127v16M371.3 127.5l1.8 1.8-.9 .5zM371.3 127.5l17.9 28.2M117.3 150h1.1M117.3 155.9h1.1M125 150h3.9M125 155.9h3.9M125.2 147.5h1l-.5 2.5zM125.7 155.9l.5 2.6h-1zM125.7 145v16M33.1 168.4v53.3M117.3 168.4v53.3"/>
<path d="M286.6 179.1v39.8M298.6 179.1v39.8M322.6 167.9h32.9M322.6 179.9h32.9M362.1 167.9h4M362.1 179.9h4M362.4 177.4h1l-.5 2.5zM362.9 167.9l.5 2.5h-1zM362.9 167.9v12M15.4 199.4h44.1M18 196.9h1l-.5 2.5zM33.1 218.6l2.5-.6v1.1z"/>
<path d="M33.1 218.6h84.2M114.9 218l2.4 .6-2.4 .5zM286.6 226.4l2.6-.5v.9zM286.6 226.4h12M286.6 225.6v3.9M296.2 225.9l2.4 .5-2.4 .4zM298.6 225.6v3.9"/>
</g>
<g fill="#000">
<path d="M285.7 28.1l2.5-.6v1.1z" fill-rule="evenodd"/>
<path d="M295.1 27.5l2.6 .6-2.6 .5z" fill-rule="evenodd"/>
<path d="M18.5 59.5l.5 2.5h-1z" fill-rule="evenodd"/>
<path d="M28.5 129.5h1l-.5 2.5z" fill-rule="evenodd"/>
<path d="M371.3 127.5l1.8 1.8-.9 .5z" fill-rule="evenodd"/>
<path d="M29 138l.5 2.4h-1z" fill-rule="evenodd"/>
<path d="M125.2 147.5h1l-.5 2.5z" fill-rule="evenodd"/>
<path d="M125.7 155.9l.5 2.6h-1z" fill-rule="evenodd"/>
<path d="M362.4 177.4h1l-.5 2.5z" fill-rule="evenodd"/>
<path d="M362.9 167.9l.5 2.5h-1z" fill-rule="evenodd"/>
<path d="M18 196.9h1l-.5 2.5z" fill-rule="evenodd"/>
<path d="M33.1 218.6l2.5-.6v1.1z" fill-rule="evenodd"/>
<path d="M114.9 218l2.4 .6-2.4 .5z" fill-rule="evenodd"/>
<path d="M286.6 226.4l2.6-.5v.9z" fill-rule="evenodd"/>
<path d="M296.2 225.9l2.4 .5-2.4 .4z" fill-rule="evenodd"/>
</g>
<!-- layer: Symbol (ISO) -->
<path d="M342.7 26.3h-2.5l-18.1 45M322.5 68.8l1 .4-1.4 2.1zM163.3 95.9h2.5l21 36.5M163.4 110.4h2.6l18.8 42.2M185.2 130.5l.8-.5 .8 2.4zM183.4 150.5l.9-.5 .5 2.6zM183.8 191.5l2.1-1.5-1.3 2.1zM185.9 190l-14.6 16.4h-2.5" fill="none" stroke="#000" stroke-width=".3"/>
<g fill="#000">
<path d="M322.5 68.8l1 .4-1.4 2.1z" fill-rule="evenodd"/>
<path d="M185.2 130.5l.8-.5 .8 2.4z" fill-rule="evenodd"/>
<path d="M183.4 150.5l.9-.5 .5 2.6z" fill-rule="evenodd"/>
<path d="M183.8 191.5l2.1-1.5-1.3 2.1z" fill-rule="evenodd"/>
</g>
<g font-size="7.2">
<text x="275" y="20.6">B ( 4 : 1 )</text>
<text x="175.1" y="51.5">A-A ( 1 : 1 )</text>
<text x="60.1" y="60.2">A</text>
<text x="353.1" y="94">C ( 4 : 1 )</text>
<text x="198.9" y="124.1">D</text>
<text x="275.7" y="128.4">D ( 4 : 1 )</text>
<text x="204.8" y="136.1">B</text>
<text x="198.1" y="173.9">C</text>
<text x="60.1" y="204.3">A</text>
</g>
<g font-size="4.8">
<text x="33.7" y="9.6">6</text>
<text x="103.7" y="9.6">5</text>
<text x="173.7" y="9.6">4</text>
<text x="243.7" y="9.6">3</text>
<text x="313.7" y="9.6">2</text>
<text x="383.7" y="9.6">1</text>
<text x="343.5" y="28.1">Orifice A = 50mm^2</text>
<text x="6.2" y="38.9">D</text>
<text x="410.5" y="38.9">D</text>
<text x="129.4" y="97.2">Top Section Vol</text>
<text x="127" y="103">4415.499 mm^3</text>
<text x="6.4" y="113.1">C</text>
<text x="130.2" y="112.2">Mid Section Vol</text>
<text x="410.7" y="113.1">C</text>
<text x="127.1" y="118">3977.181 mm^3</text>
<text x="16.1" y="136.7" transform="rotate(-90 16.1 136.7)">139,90</text>
<text x="384.2" y="143.4" transform="rotate(58 384.2 143.4)">R2,00</text>
<text x="6.4" y="187.4">B</text>
<text x="410.7" y="187.4">B</text>
<text x="129.5" y="207.8">Spring Section Vol</text>
<text x="129.9" y="213.5">11698.521 mm^3</text>
<text x="6.4" y="261.7">A</text>
<text x="410.7" y="261.7">A</text>
<text x="316" y="283.5">valve_orifices</text>
<text x="394.2" y="285">1 / 1</text>
<text x="33.7" y="290.9">6</text>
<text x="103.7" y="290.9">5</text>
<text x="173.7" y="290.9">4</text>
<text x="243.7" y="290.9">3</text>
<text x="313.7" y="290.9">2</text>
<text x="383.7" y="290.9">1</text>
</g>
<g font-size="4.6">
<text x="285.1" y="25.6">⌀3,00</text>
<text x="26.6" y="141.6" transform="rotate(-90 26.6 141.6)">⌀6,00</text>
<text x="123.3" y="159.6" transform="rotate(-90 123.3 159.6)">⌀6,00</text>
<text x="360.5" y="180.5" transform="rotate(-90 360.5 180.5)">⌀3,00</text>
<text x="67.3" y="216.1">⌀84,20</text>
<text x="286" y="224">⌀3,00</text>
</g>
<g font-size="3.4">
<text x="241" y="265.4">kutlay</text>
<text x="361" y="265.5">6/22/2022</text>
</g>
<g font-size="2.7">
<text x="241" y="260.1">Designed by</text>
<text x="273" y="260.1">Checked by</text>
<text x="298" y="260.1">Approved by</text>
<text x="330.3" y="260">Date</text>
<text x="361" y="260">Date</text>
<text x="378.4" y="280.1">Edition</text>
<text x="396.6" y="280.1">Sheet</text>
</g>
</svg>
